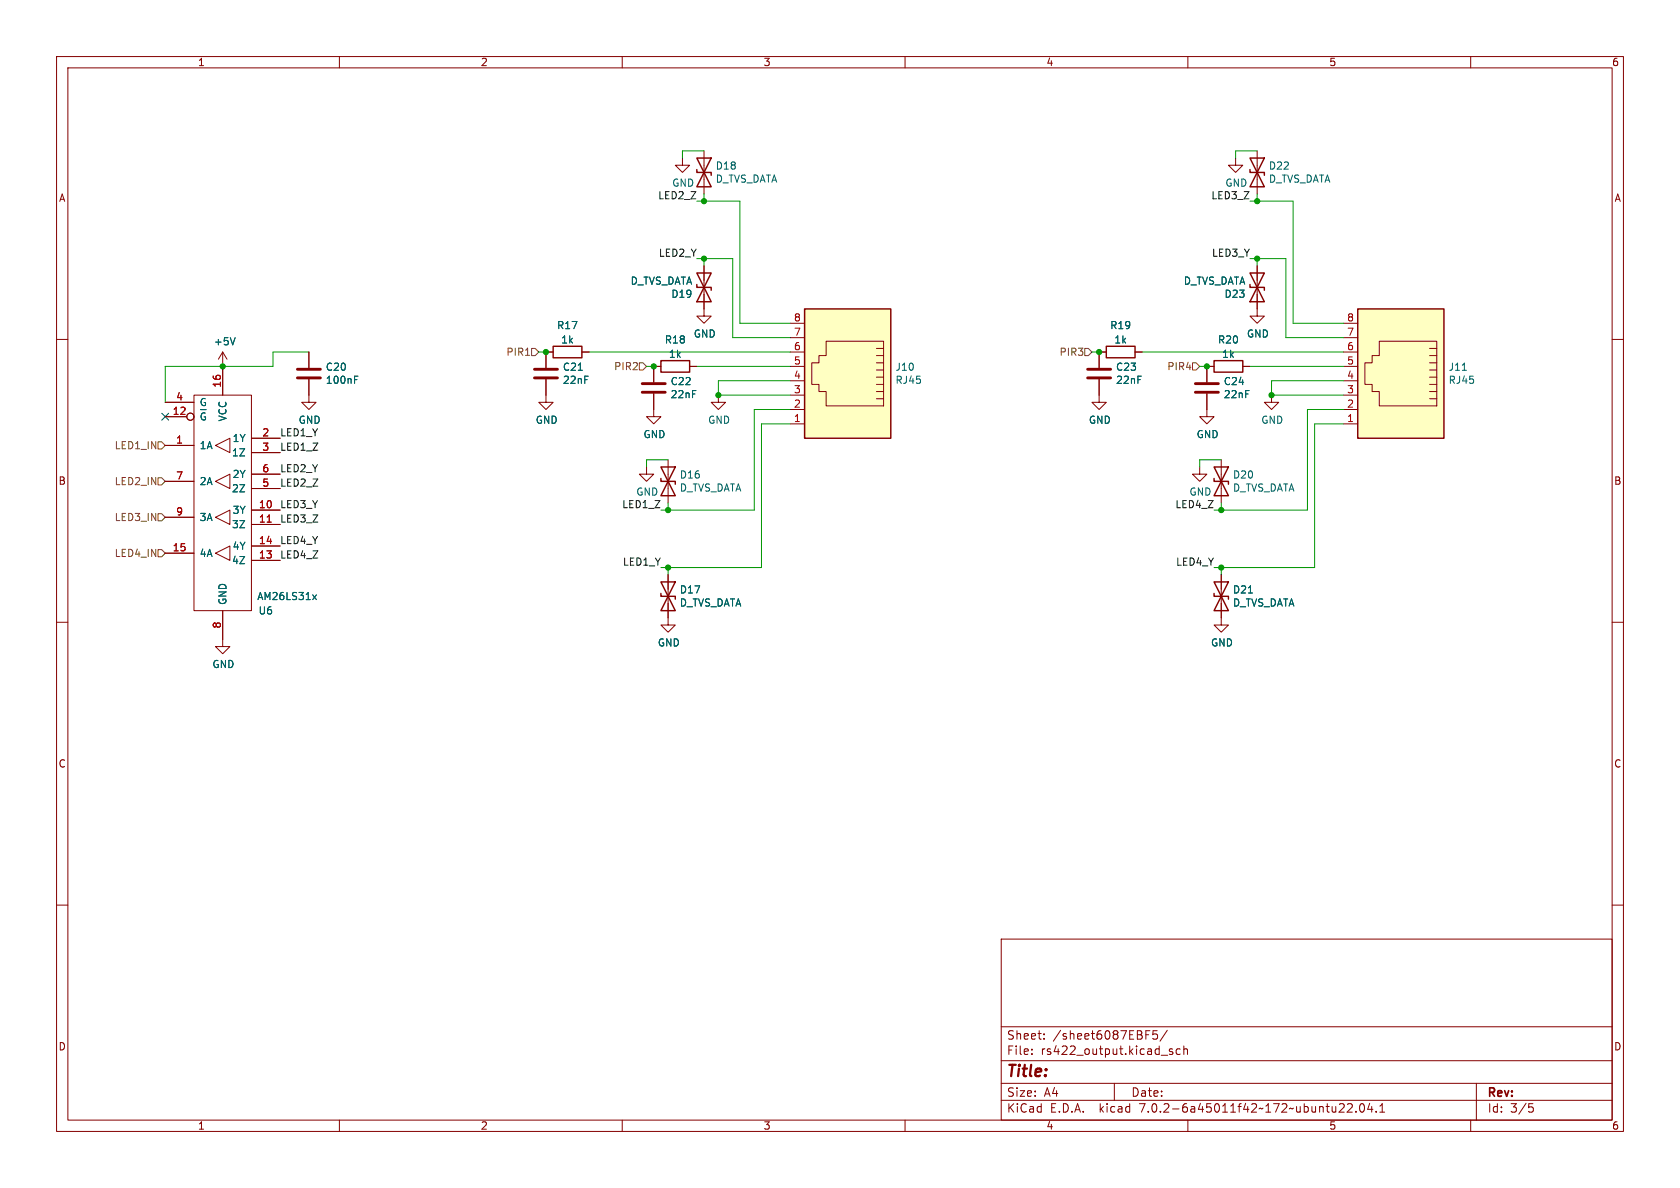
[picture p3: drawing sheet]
<svg xmlns="http://www.w3.org/2000/svg" width="297mm" height="210mm" viewBox="0 0 297 210" stroke-linecap="round" stroke-linejoin="round" font-family="sans-serif">
<g fill="none" stroke="#840000" stroke-width=".18">
<path d="M10 10h277v190h-277zM12 12h273v186h-273zM60 10v2M110 10v2M160 10v2M210 10v2M260 10v2M120.6 27.9v1.3h1.3l-1.3 1.3-1.2-1.3h1.2M124.5 26.7v7.6M218.4 27.9v1.3h1.3l-1.3 1.3-1.2-1.3h1.2M222.2 26.7v7.6M10 60h2"/>
<path d="M124.5 47v8.9h1.2l-1.2 1.3-1.3-1.3h1.3M139.7 59.7h2.5M139.7 57.2h2.5M222.2 47v8.9h1.3l-1.3 1.3-1.2-1.3h1.2M237.5 59.7h2.5M237.5 57.2h2.5M285 60h2M29.2 78.7h5.1M29.2 73.7h3.8M29.2 71.1h5.1M34.3 69.9h10.1v38.1h-10.1zM38.1 78.7l2.5-1.2v2.5z"/>
<path d="M39.4 62.2v7.7M39.4 62.2l-.8 1.3M39.4 62.2l.7 1.3M44.4 77.5h5.1M54.6 67.1v4h1.3l-1.3 1.3-1.3-1.3h1.3M54.6 62.2v2.8M96.5 67.1v4h1.3l-1.3 1.3-1.3-1.3h1.3M97.8 62.2h-1.3v2.8M102.9 62.2h1.2M115.6 69.6v4.1h1.2l-1.2 1.2-1.3-1.2h1.3M116.8 64.8h-1.2v2.8M121.9 64.8h1.3"/>
<path d="M127 69.9v1.2h1.3l-1.3 1.3-1.3-1.3h1.3M139.7 64.8h2.5M139.7 62.2h2.5M139.7 74.9h2.5M139.7 72.4h2.5M139.7 69.9h2.5M139.7 67.3h2.5M146 60.3h10.2v11.5h-10.2v-2.6h-1.2v-1.3h-1.3v-3.8h1.3v-1.2h1.2zM154.9 70.5h1.3M154.9 69.2h1.3M154.9 67.9h1.3M154.9 66.7h1.3"/>
<path d="M154.9 65.4h1.3M154.9 64.1h1.3M154.9 62.9h1.3M154.9 61.6h1.3M194.3 67.1v4h1.3l-1.3 1.3-1.3-1.3h1.3M195.6 62.2h-1.3v2.8M200.7 62.2h1.2M213.4 69.6v4.1h1.2l-1.2 1.2-1.3-1.2h1.3M214.6 64.8h-1.2v2.8M219.7 64.8h1.3M224.8 69.9v1.2h1.3l-1.3 1.3-1.3-1.3h1.3M237.5 64.8h2.5"/>
<path d="M237.5 62.2h2.5M237.5 74.9h2.5M237.5 72.4h2.5M237.5 69.9h2.5M237.5 67.3h2.5M243.8 60.3h10.2v11.5h-10.2v-2.6h-1.2v-1.3h-1.3v-3.8h1.3v-1.2h1.2zM252.7 70.5h1.3M252.7 69.2h1.3M252.7 67.9h1.3M252.7 66.7h1.3M252.7 65.4h1.3M252.7 64.1h1.3"/>
<path d="M252.7 62.9h1.3M252.7 61.6h1.3M29.2 97.8h5.1M29.2 85.1h5.1M29.2 91.4h5.1M38.1 97.8l2.5-1.3v2.6zM38.1 91.4l2.5-1.2v2.5zM38.1 85.1l2.5-1.3v2.6zM44.4 90.2h5.1M44.4 92.7h5.1M44.4 99.1h5.1M44.4 96.5h5.1"/>
<path d="M44.4 80h5.1M44.4 86.4h5.1M44.4 83.8h5.1M114.3 82.6v1.2h1.3l-1.3 1.3-1.3-1.3h1.3M118.1 81.3v7.6M212.1 82.6v1.2h1.3l-1.3 1.3-1.3-1.3h1.3M215.9 81.3v7.6M10 110h2M39.4 108v6.3h1.2l-1.2 1.3-1.3-1.3h1.3M118.1 101.6v8.9h1.3l-1.3 1.3-1.3-1.3h1.3M215.9 101.6v8.9h1.3l-1.3 1.3-1.3-1.3h1.3M285 110h2"/>
<path d="M10 160h2M285 160h2M177 166h108v32h-108zM60 198v2M110 198v2M160 198v2M177 194.5h108M177 191.5h108M177 187.5h108M177 181.5h108M182.4 186.3v.1M182.4 185.5v.1"/>
<path d="M184.6 183.6v.1M184.6 182.8v.1M197 191.5v3M202.6 182.9h.5M202.6 182.2h.7M204.6 182.2h-.7l-.1 .7 .2-.1h.5l.1 .3v.5l-.2 .1-.6-.1M206.4 182.1l-1.3 2M207.3 185.5l-.4-.1-.2 .2 .1 .2 .5 .2v.3h-.6M208.6 185.5l-.4-.1-.3 .3v.4l.2 .2h.5M209.3 185.5l.2-.1 .4 .1v.9M209.3 184.9v1.5M210 198v2"/>
<path d="M237.5 195.2l.1 .2v.3l-.9 .9h.9M238.2 195.2l.6-.1 .2 .1 .1 .3-1 1.1h1M239.7 196.5v.1M240.5 195.2l.2-.1a.81 .81 0 0 1 .6 .6 .81 .81 0 0 1-.3 .8l-.1 .1a.81 .81 0 0 1-.4-1.4zM242.1 195l-.3 1.1h.9M242.5 195.6v1M243.3 196.5v.1M243.9 196.6h.9M243.9 195.5l.5-.4v1.5M260 198v2M261 191.5v6.5M270.3 195.1h.7"/>
<path d="M270.4 195.7h.4l.3 .3-.2 .5-.5 .1"/>
<circle cx="33.7" cy="73.7" r=".63"/>
</g>
<path d="M52.6 66.8h4M52.6 65.3h4M94.5 66.8h4.1M94.5 65.3h4.1M113.5 69.3h4.1M113.5 67.8h4.1M192.3 66.8h4M192.3 65.3h4M211.3 69.3h4.1M211.3 67.8h4.1" fill="none" stroke="#840000" stroke-width=".51"/>
<path d="M41.6 59.7l-.5 1.3M36.3 73h-.5l-.2 .3M62.7 66.5h.6M258.5 65.5h.7M55.3 105.2l.6 .8M55.9 105.2l-.6 .8" fill="none" stroke="#006464" stroke-width=".18"/>
<g fill="none" stroke="#840000" stroke-width=".25">
<path d="M123.2 30v.5h2.5v.5M123.2 27.9l2.5 5.1h-2.5l2.5-5.1zM221 30v.5h2.5v.5M221 27.9l2.5 5.1h-2.5l2.5-5.1zM123.2 50.3v.5h2.5v.5M123.2 48.3h2.5l-2.5 5h2.5zM142.2 54.6h15.3v22.9h-15.3zM221 50.3v.5h2.5v.5M221 48.3h2.5l-2.5 5h2.5zM240 54.6h15.3v22.9h-15.3zM97.8 61.2h5.1v2h-5.1zM116.8 63.8h5.1v2h-5.1z"/>
<path d="M195.6 61.2h5.1v2h-5.1zM214.6 63.8h5.1v2h-5.1zM116.8 84.6v.5h2.6v.5M116.8 82.6l2.6 5h-2.6l2.6-5zM214.6 84.6v.5h2.6v.5M214.6 82.6l2.6 5h-2.6l2.6-5zM116.8 104.9v.5h2.6v.5M116.8 102.9l2.6 5.1h-2.6l2.6-5.1zM214.6 104.9v.5h2.6v.5M214.6 102.9l2.6 5.1h-2.6l2.6-5.1z"/>
</g>
<g fill="#ffffc2" stroke="#ffffc2" stroke-width=".18">
<path d="M142.2 54.6h15.3v22.9h-15.3z"/>
<path d="M240 54.6h15.3v22.9h-15.3z"/>
</g>
<path d="M47.2 92.3h.8" fill="none" stroke="#a90000" stroke-width=".18"/>
<path d="M27.9 78.1h.7l.6 .6-.6 .7h-.7zM92.9 62.8h.7M94 61.6h.6l.6 .6-.6 .7h-.6zM113 64.1h.7l.6 .7-.6 .6h-.7zM191.8 61.6h.6l.6 .6-.6 .7h-.6zM210.8 64.1h.7l.6 .7-.6 .6h-.7zM27.9 90.8h.7l.6 .6-.6 .7h-.7zM27.9 84.5h.7l.6 .6-.6 .6h-.7zM27.9 97.2h.7l.6 .6-.6 .6h-.7z" fill="none" stroke="#725600" stroke-width=".18"/>
<g fill="none" stroke="#009600" stroke-width=".18">
<path d="M123.2 35.6h7.6v21.6h8.9M124.5 26.7h-3.9v1.2M124.5 34.3v1.3M221 35.6h7.6v21.6h8.9M222.2 26.7h-3.8v1.2M222.2 34.3v1.3M123.2 45.7h6.3v14h10.2M124.5 45.7v1.3M221 45.7h6.3v14h10.2M222.2 45.7v1.3M54.6 62.2h-6.3v2.6h-19.1v6.3M95.2 62.2h1.3"/>
<path d="M104.1 62.2h35.6M114.3 64.8h1.3M123.2 64.8h16.5M139.7 74.9h-5.1v25.4h-17.8M139.7 72.4h-6.4v17.8h-16.5M139.7 67.3h-12.7v2.6h12.7M193 62.2h1.3M201.9 62.2h35.6M212.1 64.8h1.3M221 64.8h16.5M237.5 74.9h-5.1v25.4h-17.8M237.5 72.4h-6.4v17.8h-16.5"/>
<path d="M237.5 67.3h-12.7v2.6h12.7M118.1 81.3h-3.8v1.3M118.1 88.9v1.3M215.9 81.3h-3.8v1.3M215.9 88.9v1.3M118.1 100.3v1.3M215.9 100.3v1.3"/>
</g>
<path d="M28.6 73.1l1.2 1.2M29.8 73.1l-1.2 1.2" fill="none" stroke="#000084" stroke-width=".18"/>
<g fill="#009600" stroke="#009600" stroke-width=".18">
<circle cx="118.1" cy="90.2" r=".46"/>
<circle cx="115.6" cy="64.8" r=".46"/>
<circle cx="39.4" cy="64.8" r=".46"/>
<circle cx="96.5" cy="62.2" r=".46"/>
<circle cx="213.4" cy="64.8" r=".46"/>
<circle cx="222.2" cy="35.6" r=".46"/>
<circle cx="222.2" cy="45.7" r=".46"/>
<circle cx="194.3" cy="62.2" r=".46"/>
<circle cx="124.5" cy="35.6" r=".46"/>
<circle cx="127" cy="69.9" r=".46"/>
<circle cx="124.5" cy="45.7" r=".46"/>
<circle cx="118.1" cy="100.3" r=".46"/>
<circle cx="224.8" cy="69.9" r=".46"/>
<circle cx="215.9" cy="100.3" r=".46"/>
<circle cx="215.9" cy="90.2" r=".46"/>
</g>
<text font-size="2.8" fill="#840000" x="178" y="190.8">Title:</text>
<g font-size="2.1" fill="#840000">
<text x="178" y="183.9">Sheet:</text>
<text x="186.2" y="183.9">/sheet6087EBF5/</text>
<text x="178" y="186.6">File:</text>
<text x="184" y="186.6">rs422_output.kicad_sch</text>
<text x="178" y="196.8">KiCad</text>
<text x="178" y="194">Size:</text>
<text x="184.6" y="194">A4</text>
<text x="185.7" y="196.8">E.D.A.</text>
<text x="194.4" y="196.8">kicad</text>
<text x="200" y="194">Date:</text>
<text x="201.5" y="196.8">7.0.2-6a45011f42~172~ubuntu22.04.1</text>
<text x="263" y="194.2">Rev:</text>
<text x="263" y="196.8">Id:</text>
<text x="267" y="196.8">3/5</text>
</g>
<g font-size="1.8" fill="#840000">
<text x="35" y="11.8">1</text>
<text x="85" y="11.8">2</text>
<text x="135" y="11.8">3</text>
<text x="185" y="11.8">4</text>
<text x="235" y="11.8">5</text>
<text x="285" y="11.8">6</text>
<text x="10.4" y="35.8">A</text>
<text x="285.4" y="35.8">A</text>
<text x="10.3" y="85.8">B</text>
<text x="285.3" y="85.8">B</text>
<text x="10.3" y="135.8">C</text>
<text x="285.3" y="135.8">C</text>
<text x="10.3" y="185.8">D</text>
<text x="285.3" y="185.8">D</text>
<text x="35" y="199.8">1</text>
<text x="85" y="199.8">2</text>
<text x="135" y="199.8">3</text>
<text x="185" y="199.8">4</text>
<text x="235" y="199.8">5</text>
<text x="285" y="199.8">6</text>
</g>
<g font-size="1.8" fill="#0f0f0f">
<text x="116.2" y="35.3">LED2_Z</text>
<text x="214" y="35.3">LED3_Z</text>
<text x="116.4" y="45.5">LED2_Y</text>
<text x="214.1" y="45.5">LED3_Y</text>
<text x="49.5" y="77.2">LED1_Y</text>
<text x="49.5" y="79.7">LED1_Z</text>
<text x="49.5" y="83.6">LED2_Y</text>
<text x="49.5" y="89.9">LED3_Y</text>
<text x="49.5" y="86.1">LED2_Z</text>
<text x="109.9" y="89.9">LED1_Z</text>
<text x="207.7" y="89.9">LED4_Z</text>
<text x="49.5" y="92.4">LED3_Z</text>
<text x="49.5" y="96.3">LED4_Y</text>
<text x="49.5" y="98.8">LED4_Z</text>
<text x="110" y="100.1">LED1_Y</text>
<text x="207.8" y="100.1">LED4_Y</text>
</g>
<g font-size="1.8" fill="#006464">
<text x="118.8" y="33.2">GND</text>
<text x="126.5" y="30.1">D18</text>
<text x="126.5" y="32.4">D_TVS_DATA</text>
<text x="216.6" y="33.2">GND</text>
<text x="224.3" y="30.1">D22</text>
<text x="224.3" y="32.4">D_TVS_DATA</text>
<text x="111.4" y="50.5">D_TVS_DATA</text>
<text x="118.6" y="52.8">D19</text>
<text x="209.2" y="50.5">D_TVS_DATA</text>
<text x="216.4" y="52.8">D23</text>
<text x="98.4" y="58.3">R17</text>
<text x="122.6" y="59.8">GND</text>
<text x="196.2" y="58.3">R19</text>
<text x="220.4" y="59.8">GND</text>
<text x="37.8" y="61.2">+5V</text>
<text x="57.5" y="65.7">C20</text>
<text x="99.1" y="60.9">1k</text>
<text x="99.4" y="65.7">C21</text>
<text x="117.5" y="60.9">R18</text>
<text x="118.2" y="63.4">1k</text>
<text x="158.2" y="65.7">J10</text>
<text x="196.9" y="60.9">1k</text>
<text x="197.2" y="65.7">C23</text>
<text x="215.3" y="60.9">R20</text>
<text x="216" y="63.4">1k</text>
<text x="256" y="65.7">J11</text>
<text x="35.3" y="71.9">G</text>
<text x="57.5" y="68">100nF</text>
<text x="99.4" y="68">22nF</text>
<text x="118.5" y="68.2">C22</text>
<text x="118.5" y="70.5">22nF</text>
<text x="158.2" y="68">RJ45</text>
<text x="197.2" y="68">22nF</text>
<text x="216.3" y="68.2">C24</text>
<text x="216.3" y="70.5">22nF</text>
<text x="256" y="68">RJ45</text>
<text x="35.3" y="75.1">~{G}</text>
<text x="40.2" y="74.6" transform="rotate(-90 40.2 74.6)">VCC</text>
<text x="52.7" y="75.1">GND</text>
<text x="94.6" y="75.1">GND</text>
<text x="113.7" y="77.6">GND</text>
<text x="125.1" y="75.1">GND</text>
<text x="192.4" y="75.1">GND</text>
<text x="211.5" y="77.6">GND</text>
<text x="222.9" y="75.1">GND</text>
<text x="35.3" y="79.6">1A</text>
<text x="40.9" y="80.8">1Z</text>
<text x="41" y="78.3">1Y</text>
<text x="35.3" y="85.9">2A</text>
<text x="40.9" y="87.2">2Z</text>
<text x="41" y="84.6">2Y</text>
<text x="112.4" y="87.8">GND</text>
<text x="120.1" y="84.7">D16</text>
<text x="120.1" y="87.1">D_TVS_DATA</text>
<text x="210.2" y="87.8">GND</text>
<text x="217.9" y="84.7">D20</text>
<text x="217.9" y="87.1">D_TVS_DATA</text>
<text x="35.3" y="92.3">3A</text>
<text x="40.9" y="93.5">3Z</text>
<text x="41" y="91">3Y</text>
<text x="35.3" y="98.6">4A</text>
<text x="40.9" y="99.9">4Z</text>
<text x="41" y="97.3">4Y</text>
<text x="40.2" y="106.9" transform="rotate(-90 40.2 106.9)">GND</text>
<text x="45.4" y="106.2">AM26LS31x</text>
<text x="120.1" y="105.1">D17</text>
<text x="120.1" y="107.4">D_TVS_DATA</text>
<text x="217.9" y="105.1">D21</text>
<text x="217.9" y="107.4">D_TVS_DATA</text>
<text x="45.7" y="108.8">U6</text>
<text x="37.5" y="118.2">GND</text>
<text x="116.2" y="114.4">GND</text>
<text x="214" y="114.4">GND</text>
</g>
<g font-size="1.8" fill="#a90000">
<text x="140.3" y="59.4">7</text>
<text x="140.3" y="56.9">8</text>
<text x="238.1" y="59.4">7</text>
<text x="238.1" y="56.9">8</text>
<text x="140.3" y="64.5">5</text>
<text x="140.3" y="62">6</text>
<text x="238.1" y="64.5">5</text>
<text x="238.1" y="62">6</text>
<text x="31.1" y="70.9">4</text>
<text x="39.1" y="68.6" transform="rotate(-90 39.1 68.6)">16</text>
<text x="140.3" y="69.6">3</text>
<text x="140.3" y="67.1">4</text>
<text x="238.1" y="69.6">3</text>
<text x="238.1" y="67.1">4</text>
<text x="30.5" y="73.4">12</text>
<text x="46.3" y="77.2">2</text>
<text x="140.3" y="74.7">1</text>
<text x="140.3" y="72.1">2</text>
<text x="238.1" y="74.7">1</text>
<text x="238.1" y="72.1">2</text>
<text x="31.1" y="78.5">1</text>
<text x="46.3" y="79.8">3</text>
<text x="46.3" y="83.6">6</text>
<text x="31.1" y="84.8">7</text>
<text x="45.7" y="89.9">10</text>
<text x="46.3" y="86.1">5</text>
<text x="31.1" y="91.2">9</text>
<text x="45.7" y="92.5">11</text>
<text x="30.5" y="97.5">15</text>
<text x="45.7" y="98.8">13</text>
<text x="45.7" y="96.3">14</text>
<text x="39.1" y="111.2" transform="rotate(-90 39.1 111.2)">8</text>
</g>
<g font-size="1.8" fill="#725600">
<text x="89.4" y="63.1">PIR1</text>
<text x="108.4" y="65.6">PIR2</text>
<text x="187.2" y="63.1">PIR3</text>
<text x="206.2" y="65.6">PIR4</text>
<text x="20.2" y="79.6">LED1_IN</text>
<text x="20.2" y="85.9">LED2_IN</text>
<text x="20.2" y="92.3">LED3_IN</text>
<text x="20.2" y="98.6">LED4_IN</text>
</g>
</svg>
